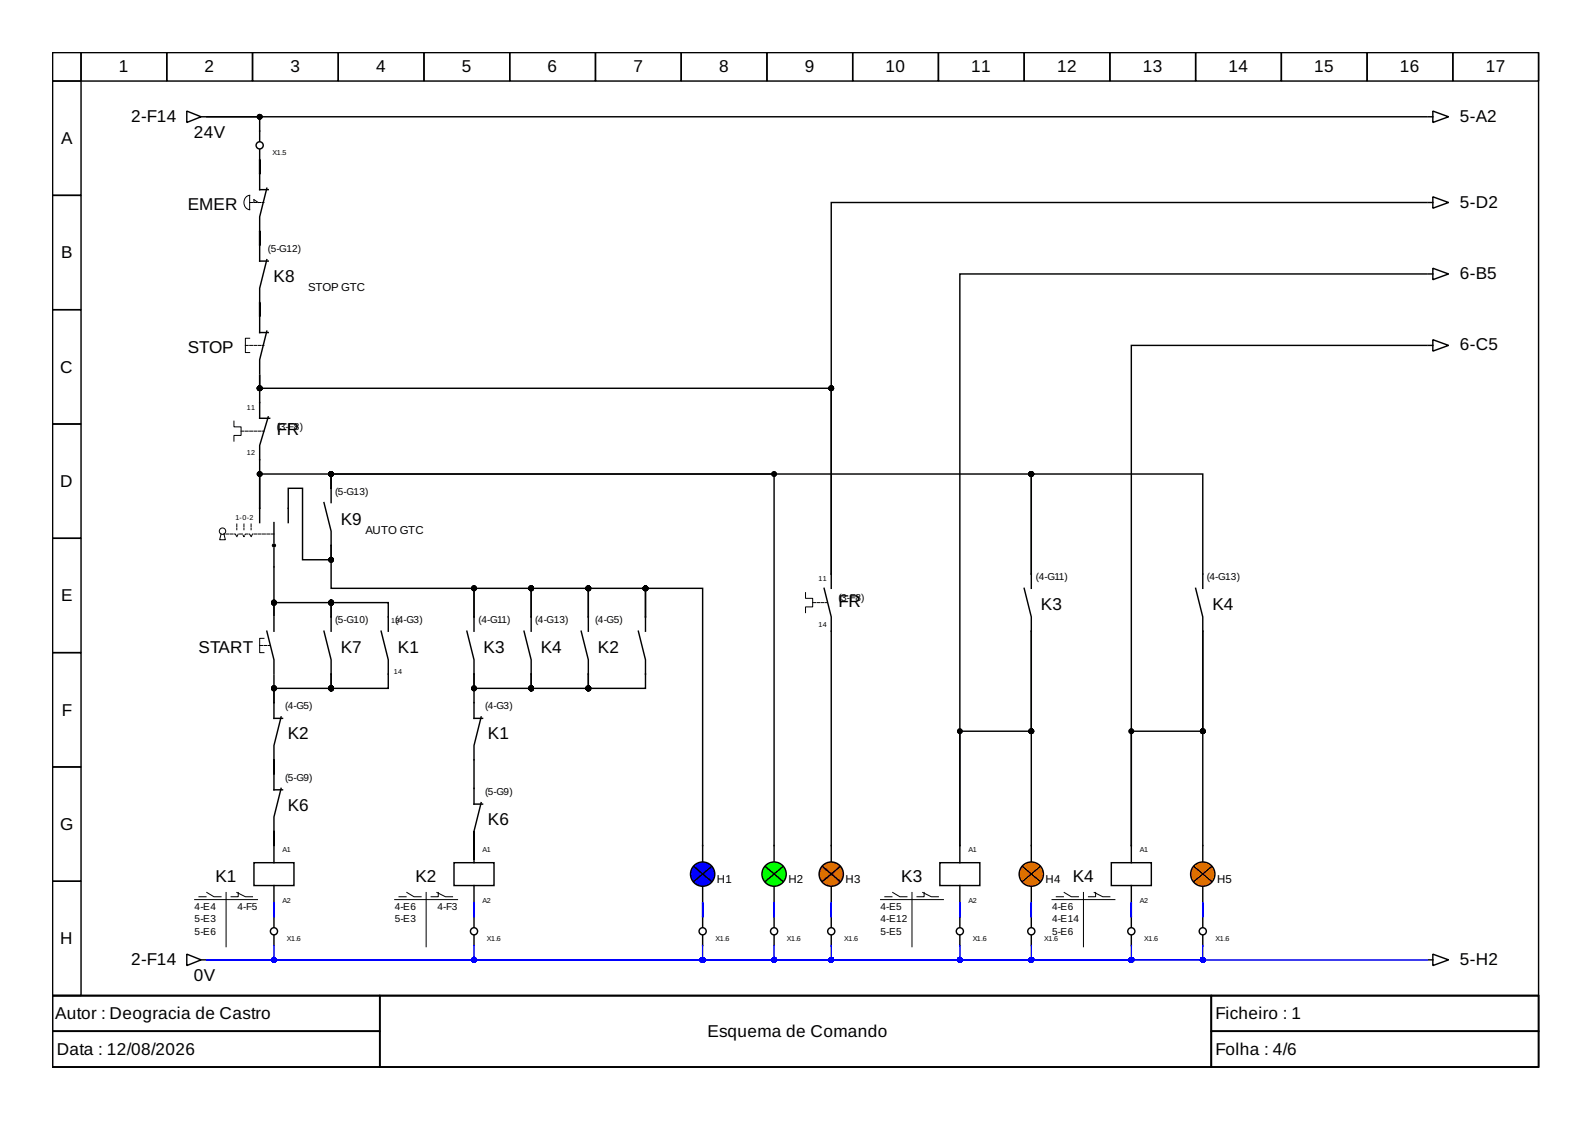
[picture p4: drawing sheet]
<svg xmlns="http://www.w3.org/2000/svg" width="297mm" height="210mm" viewBox="0 0 297 210" stroke-linecap="round" stroke-linejoin="round" font-family="sans-serif">
<g fill="none" stroke="#000" stroke-width=".27">
<path d="M9.8 9.8h277.3v176h-277.3zM9.8 9.8h5.3v5.3h-5.3zM9.8 15.1h5.3v21.4h-5.3zM15.1 9.8h16v5.3h-16zM31.1 9.8h16v5.3h-16zM47.1 9.8h16v5.3h-16zM63.1 9.8h16v5.3h-16zM79.1 9.8h16v5.3h-16zM95.1 9.8h16v5.3h-16zM111.1 9.8h16v5.3h-16zM127.1 9.8h16v5.3h-16zM143.1 9.8h16v5.3h-16z"/>
<path d="M159.1 9.8h16v5.3h-16zM175.1 9.8h16v5.3h-16zM191.1 9.8h16v5.3h-16zM207.1 9.8h16v5.3h-16zM223.1 9.8h16v5.3h-16zM239.1 9.8h16v5.3h-16zM255.1 9.8h16v5.3h-16zM271.1 9.8h16v5.3h-16zM9.8 36.5h5.3v21.3h-5.3zM34.9 20.7l2.6 1.1-2.6 1.1zM37.5 21.8h.8M48.4 24.5v1.8"/>
<path d="M48.4 27.9v1.9M48.4 32.5v2.9h1.6M49.8 35.1l-1.4 5.4v2.6M266.5 21.8h.8M267.3 20.7l3 1.1-3 1.1zM9.8 57.8h5.3v21.3h-5.3zM48.4 45.8v2.9h1.6M48.4 59.1v2.9h1.6M49.8 48.4l-1.4 5.4v2.6M9.8 79.1h5.3v21.3h-5.3zM48.4 75.1v2.9h1.9M49.8 61.8l-1.4 5.3v2.7"/>
<path d="M50 77.8l-1.6 5.3v2.7M48.4 94.8v2.7M51.1 97.5v3.7M53.8 94.8v2.7M60.4 93.8l1.4 5.3v2.7M61.8 91.1v2.7M9.8 100.4h5.3v21.4h-5.3zM49.8 117.8l1.3 5.3v2.7M51.1 102.3v3.5M51.1 115.1v2.7M60.4 117.8l1.4 5.3v2.7M61.8 115.1v2.7"/>
<path d="M87.1 117.8l1.3 5.3v2.7M88.4 115.1v2.7M97.8 117.8l1.3 5.3v2.7M99.1 115.1v2.7M108.4 117.8l1.4 5.3v2.7M109.8 115.1v2.7M119.1 117.8l1.3 5.3v2.7M120.4 115.1v2.7M153.8 109.8l1.3 5.3v2.7M155.1 107.1v2.7M9.8 121.8h5.3v21.3h-5.3zM51.1 131.1v2.9h1.6"/>
<path d="M52.4 133.8l-1.3 5.3v2.7M88.4 131.1v2.9h1.6M89.8 133.8l-1.4 5.3v2.7M9.8 143.1h5.3v21.3h-5.3zM51.1 144.4v3h1.6M51.1 157.8v3.2M52.4 147.1l-1.3 5.3v2.7M88.4 147.1v2.9h1.6M89.8 149.8l-1.4 5.3v5.9M144.4 157.8v10.4M179.1 157.8v3.2M9.8 164.4h5.3v21.4h-5.3z"/>
<path d="M34.9 178l2.6 1.1-2.6 1.1zM37.5 179.1h.8M47.4 161h7.4v4.2h-7.4zM51.1 165.2v3.2M51.1 171.1v1.9M51.1 174.6v1.8M84.7 161h7.5v4.2h-7.5zM88.4 165.2v3.2M88.4 171.1v1.9M88.4 174.6v1.8M175.4 161h7.4v4.2h-7.4zM179.1 165.2v3.2"/>
<path d="M266.5 179.1h.8M267.3 178l3 1.1-3 1.1zM9.8 185.8h277.3v13.3h-277.3zM9.8 185.8h61v6.6h-61zM9.8 192.4h61v6.7h-61zM70.8 185.8h155.2v13.3h-155.2zM226 185.8h61.1v6.6h-61.1zM226 192.4h61.1v6.7h-61.1z"/>
<circle cx="48.4" cy="27.1" r=".67"/>
<circle cx="51.1" cy="173.8" r=".67"/>
<circle cx="88.4" cy="173.8" r=".67"/>
</g>
<g fill="none" stroke="#000" stroke-width=".19">
<path d="M46 36.7l.6-.2v2.6a1.41 1.41 0 0 1-.6-2.4zM47.4 37.8v-.5l.8 .5M43.6 78.6v1h1.4v1.6h-1.4v1.1M46.6 63.1h-.8v2.7h.8M41.3 99.6l-.3 1.1h1.1l-.3-1.1M49.2 119.1h-.8v2.7h.8M150.3 110.6v1h1.3v1.6h-1.3v1.1M36.3 167.8h11.7M37.1 167.3h1.4M38.6 166.5l1.3 .8h1.4M42.2 166.5v10.1M44.2 166.5l1.6 .8h1.3"/>
<path d="M44.4 166.5v.8h-1.3M73.6 167.8h11.8M74.4 167.3h1.4M75.9 166.5l1.3 .8h1.4M79.5 166.5v10.1M81.5 166.5l1.6 .8h1.3M81.8 166.5v.8h-1.4M164.3 167.8h11.7M165.1 167.3h1.3M166.6 166.5l1.3 .8h1.3M170.2 166.5v10.1M172.2 166.5l1.6 .8h1.3"/>
<path d="M172.4 166.5v.8h-1.3"/>
<circle cx="41.5" cy="99.1" r=".6"/>
</g>
<path d="M46.6 37.8h2.6M45.8 64.4h3.4M44.2 97.8v1M45 80.4h4.2M45.5 97.8v1M46.8 97.8v1M51.1 99.6h-4l-.3 .6-.2-.6h-.8l-.3 .6-.3-.6h-.8l-.2 .6-.3-.6h-2.1M151.6 112.4h2.7M48.4 120.4h1.9" fill="none" stroke="#000" stroke-width=".19" stroke-dasharray=".5 .3"/>
<circle cx="51.1" cy="101.8" r=".27" fill="#000" stroke="#000" stroke-width=".27"/>
<circle cx="144.4" cy="163.1" r="2.27" fill="#0f0" stroke="#000" stroke-width=".27"/>
<path d="M131.1 157.8v10.6M142.8 161.7l3.3 2.8M146.1 161.7l-3.3 2.8" fill="none" stroke="#000" stroke-width=".27"/>
<circle cx="131.1" cy="163.1" r="2.27" fill="#00f" stroke="#000" stroke-width=".27"/>
<g fill="none" stroke="#000" stroke-width=".27">
<path d="M266.5 51.1h.8M267.3 50l3 1.1-3 1.1zM191.1 109.8l1.3 5.3v2.7M192.4 107.1v2.7M192.4 157.8v10.6M211.1 157.8v3.2M129.5 161.7l3.3 2.8M131.1 171.1v1.9M131.1 174.6v1.8M132.8 161.7l-3.3 2.8M144.4 171.1v1.9M144.4 174.6v1.8"/>
<path d="M155.1 171.1v1.9M155.1 174.6v1.8M179.1 171.1v1.9M179.1 174.6v1.8M192.4 171.1v1.9M192.4 174.6v1.8M207.4 161h7.4v4.2h-7.4zM211.1 165.2v3.2M211.1 171.1v1.9M211.1 174.6v1.8"/>
<circle cx="131.1" cy="173.8" r=".67"/>
<circle cx="144.4" cy="173.8" r=".67"/>
<circle cx="155.1" cy="173.8" r=".67"/>
<circle cx="179.1" cy="173.8" r=".67"/>
<circle cx="192.4" cy="173.8" r=".67"/>
<circle cx="211.1" cy="173.8" r=".67"/>
</g>
<path d="M196.3 167.8h11.7M197.1 167.3h1.3M198.6 166.5l1.3 .8h1.3M202.2 166.5v10.1M204.2 166.5l1.6 .8h1.3M204.4 166.5v.8h-1.3" fill="none" stroke="#000" stroke-width=".19"/>
<circle cx="192.4" cy="163.1" r="2.27" fill="#ff8000" stroke="#000" stroke-width=".27"/>
<path d="M224.4 157.8v10.6M190.8 161.7l3.3 2.8M194.1 161.7l-3.3 2.8" fill="none" stroke="#000" stroke-width=".27"/>
<circle cx="224.4" cy="163.1" r="2.27" fill="#ff8000" stroke="#000" stroke-width=".27"/>
<g fill="none" stroke="#000" stroke-width=".27">
<path d="M266.5 64.4h.8M267.3 63.4l3 1-3 1.1zM223.1 109.8l1.3 5.3v2.7M224.4 107.1v2.7M155.1 157.8v10.6M222.8 161.7l3.3 2.8M224.4 171.1v1.9M224.4 174.6v1.8M226.1 161.7l-3.3 2.8"/>
<circle cx="224.4" cy="173.8" r=".67"/>
</g>
<circle cx="155.1" cy="163.1" r="2.27" fill="#f00" stroke="#000" stroke-width=".27"/>
<g fill="none" stroke="#000" stroke-width=".27">
<path d="M48.4 29.8v2.7M266.3 21.8h-227.7h9.8v2.7M266.3 37.8h-111.2v69.3v-34.7h-106.7v-2.4v5.1M266.5 37.8h.8M267.3 36.7l3 1.1-3 1.1zM48.4 43.1v2.7M48.4 56.4v2.7v-2.7v2.4M266.3 51.1h-87.2v106.7v-21.4h13.3v-18.6v40M266.3 64.4h-55.2v93.4v-21.4h13.3v-18.6v40M48.4 85.8v9v-6.4h13.4v2.7M53.8 94.8v-3.7h2.6v13.3h5.4v-2.6v8h26.6v5.3v-5.3h10.7v5.3v-5.3h10.7v5.3v-5.3h10.6v5.3v-5.3h10.7v48M61.8 91.1v-2.7h82.6v69.4"/>
<path d="M61.8 91.1v-2.7h130.6v18.7v-18.7h32v18.7M51.1 105.8v9v-2.4h10.7v2.7v-2.7h10.6v5.4M71.1 117.8l1.3 5.3v5.3h-10.6v-2.6v2.6h-10.7v2.7v-5.1M155.1 117.8v40M120.4 125.8v2.6h-10.6v-2.6v2.6h-10.7v-2.6v2.6h-10.7v-2.6v5.3M51.1 141.8v2.6M51.1 155.1v2.7M88.4 155.1v5.3zM88.4 141.8v5.3M153.5 161.7l3.3 2.8M156.8 161.7l-3.3 2.8"/>
</g>
<g fill="none" stroke="#00f" stroke-width=".27">
<path d="M38.6 179.1h227.7M51.1 168.4v2.7M51.1 176.4v2.7h-12.5M88.4 168.4v2.7M88.4 176.4v2.7h-49.8M131.1 168.4v2.7M131.1 176.4v2.7h-92.5M144.4 168.4v2.7M144.4 176.4v2.7h-105.8M155.1 176.4v2.7h-116.5M155.1 168.4v2.7M179.1 168.4v2.7"/>
<path d="M179.1 176.4v2.7h-140.5M192.4 176.4v2.7h-153.8M192.4 168.4v2.7M211.1 168.4v2.7M211.1 176.4v2.7h-172.5M224.4 168.4v2.7M224.4 176.4v2.7h-185.8"/>
</g>
<g fill="#00f" stroke="#00f" stroke-width=".27">
<circle cx="51.1" cy="179.1" r=".4"/>
<circle cx="88.4" cy="179.1" r=".4"/>
<circle cx="131.1" cy="179.1" r=".4"/>
<circle cx="144.4" cy="179.1" r=".4"/>
<circle cx="155.1" cy="179.1" r=".4"/>
<circle cx="179.1" cy="179.1" r=".4"/>
<circle cx="192.4" cy="179.1" r=".4"/>
<circle cx="211.1" cy="179.1" r=".4"/>
<circle cx="224.4" cy="179.1" r=".4"/>
</g>
<g fill="#000" stroke="#000" stroke-width=".27">
<circle cx="48.4" cy="21.8" r=".4"/>
<circle cx="48.4" cy="72.4" r=".4"/>
<circle cx="155.1" cy="72.4" r=".4"/>
<circle cx="48.4" cy="88.4" r=".4"/>
<circle cx="61.8" cy="88.4" r=".4"/>
<circle cx="144.4" cy="88.4" r=".4"/>
<circle cx="192.4" cy="88.4" r=".4"/>
<circle cx="51.1" cy="112.4" r=".4"/>
<circle cx="61.8" cy="104.4" r=".4"/>
<circle cx="61.8" cy="112.4" r=".4"/>
<circle cx="88.4" cy="109.8" r=".4"/>
<circle cx="99.1" cy="109.8" r=".4"/>
<circle cx="109.8" cy="109.8" r=".4"/>
<circle cx="120.4" cy="109.8" r=".4"/>
<circle cx="51.1" cy="128.4" r=".4"/>
<circle cx="61.8" cy="128.4" r=".4"/>
<circle cx="88.4" cy="128.4" r=".4"/>
<circle cx="99.1" cy="128.4" r=".4"/>
<circle cx="109.8" cy="128.4" r=".4"/>
<circle cx="179.1" cy="136.4" r=".4"/>
<circle cx="192.4" cy="136.4" r=".4"/>
<circle cx="211.1" cy="136.4" r=".4"/>
<circle cx="224.4" cy="136.4" r=".4"/>
</g>
<g font-size="3.2">
<text x="22.2" y="13.5">1</text>
<text x="38.2" y="13.5">2</text>
<text x="54.2" y="13.5">3</text>
<text x="70.2" y="13.5">4</text>
<text x="86.2" y="13.5">5</text>
<text x="102.2" y="13.5">6</text>
<text x="118.2" y="13.5">7</text>
<text x="134.2" y="13.5">8</text>
<text x="150.2" y="13.5">9</text>
<text x="165.2" y="13.5">10</text>
<text x="181.2" y="13.5">11</text>
<text x="197.2" y="13.5">12</text>
<text x="213.2" y="13.5">13</text>
<text x="229.2" y="13.5">14</text>
<text x="245.2" y="13.5">15</text>
<text x="261.2" y="13.5">16</text>
<text x="277.2" y="13.5">17</text>
<text x="24.5" y="22.7">2-F14</text>
<text x="272.4" y="22.7">5-A2</text>
<text x="11.4" y="26.9">A</text>
<text x="36.2" y="25.8">24V</text>
<text x="35.1" y="39.3">EMER</text>
<text x="272.4" y="38.7">5-D2</text>
<text x="11.4" y="48.2">B</text>
<text x="51" y="52.6">K8</text>
<text x="272.4" y="52">6-B5</text>
<text x="35.1" y="65.9">STOP</text>
<text x="272.4" y="65.4">6-C5</text>
<text x="11.3" y="69.5">C</text>
<text x="51.6" y="81.2">FR</text>
<text x="11.3" y="90.8">D</text>
<text x="63.6" y="97.9">K9</text>
<text x="11.4" y="112.2">E</text>
<text x="156.4" y="113.2">FR</text>
<text x="194.2" y="113.9">K3</text>
<text x="226.2" y="113.9">K4</text>
<text x="37.1" y="121.9">START</text>
<text x="63.6" y="121.9">K7</text>
<text x="74.2" y="121.9">K1</text>
<text x="90.2" y="121.9">K3</text>
<text x="100.9" y="121.9">K4</text>
<text x="111.6" y="121.9">K2</text>
<text x="11.5" y="133.5">F</text>
<text x="53.7" y="137.9">K2</text>
<text x="91" y="137.9">K1</text>
<text x="11.3" y="154.8">G</text>
<text x="53.7" y="151.2">K6</text>
<text x="91" y="153.9">K6</text>
<text x="40.2" y="164.6">K1</text>
<text x="77.5" y="164.6">K2</text>
<text x="168.2" y="164.6">K3</text>
<text x="200.2" y="164.6">K4</text>
<text x="11.3" y="176.2">H</text>
<text x="24.5" y="180">2-F14</text>
<text x="36.2" y="183.1">0V</text>
<text x="272.4" y="180">5-H2</text>
<text x="10.3" y="190.2">Autor : Deogracia de Castro</text>
<text x="226.8" y="190.2">Ficheiro : 1</text>
<text x="10.6" y="196.8">Data : 12/08/2026</text>
<text x="132" y="193.5">Esquema de Comando</text>
<text x="226.8" y="196.8">Folha : 4/6</text>
</g>
<g font-size="2.1">
<text x="57.5" y="54.3">STOP GTC</text>
<text x="68.2" y="99.6">AUTO GTC</text>
<text x="133.8" y="164.8">H1</text>
<text x="147.1" y="164.8">H2</text>
<text x="157.8" y="164.8">H3</text>
<text x="195.1" y="164.8">H4</text>
<text x="227.1" y="164.8">H5</text>
</g>
<g font-size="1.9">
<text x="50" y="47">(5-G12)</text>
<text x="51.6" y="80.2">(3-F8)</text>
<text x="62.5" y="92.3">(5-G13)</text>
<text x="156.4" y="112.2">(3-F8)</text>
<text x="193.3" y="108.3">(4-G11)</text>
<text x="225.1" y="108.3">(4-G13)</text>
<text x="62.5" y="116.3">(5-G10)</text>
<text x="73.7" y="116.3">(4-G3)</text>
<text x="89.3" y="116.3">(4-G11)</text>
<text x="99.8" y="116.3">(4-G13)</text>
<text x="111" y="116.3">(4-G5)</text>
<text x="53.2" y="132.3">(4-G5)</text>
<text x="90.5" y="132.3">(4-G3)</text>
<text x="53.2" y="145.6">(5-G9)</text>
<text x="90.5" y="148.3">(5-G9)</text>
<text x="36.3" y="169.7">4-E4</text>
<text x="36.3" y="172.1">5-E3</text>
<text x="44.3" y="169.7">4-F5</text>
<text x="73.6" y="169.7">4-E6</text>
<text x="73.6" y="172.1">5-E3</text>
<text x="81.6" y="169.7">4-F3</text>
<text x="164.3" y="169.7">4-E5</text>
<text x="164.3" y="172.1">4-E12</text>
<text x="196.3" y="169.7">4-E6</text>
<text x="196.3" y="172.1">4-E14</text>
<text x="36.3" y="174.5">5-E6</text>
<text x="164.3" y="174.5">5-E5</text>
<text x="196.3" y="174.5">5-E6</text>
</g>
<g font-size="1.3">
<text x="50.8" y="28.9">X1.5</text>
<text x="46" y="76.4">11</text>
<text x="46" y="85">12</text>
<text x="43.9" y="97.1">1-0-2</text>
<text x="152.7" y="108.4">11</text>
<text x="73" y="116.2">13</text>
<text x="152.7" y="117">14</text>
<text x="73.5" y="125.8">14</text>
<text x="52.7" y="158.9">A1</text>
<text x="90" y="158.9">A1</text>
<text x="180.7" y="158.9">A1</text>
<text x="212.7" y="158.9">A1</text>
<text x="52.7" y="168.5">A2</text>
<text x="90" y="168.5">A2</text>
<text x="180.7" y="168.5">A2</text>
<text x="212.7" y="168.5">A2</text>
<text x="53.5" y="175.5">X1.6</text>
<text x="90.8" y="175.5">X1.6</text>
<text x="133.5" y="175.5">X1.6</text>
<text x="146.8" y="175.5">X1.6</text>
<text x="157.5" y="175.5">X1.6</text>
<text x="181.5" y="175.5">X1.6</text>
<text x="194.8" y="175.5">X1.6</text>
<text x="213.5" y="175.5">X1.6</text>
<text x="226.8" y="175.5">X1.6</text>
</g>
</svg>
